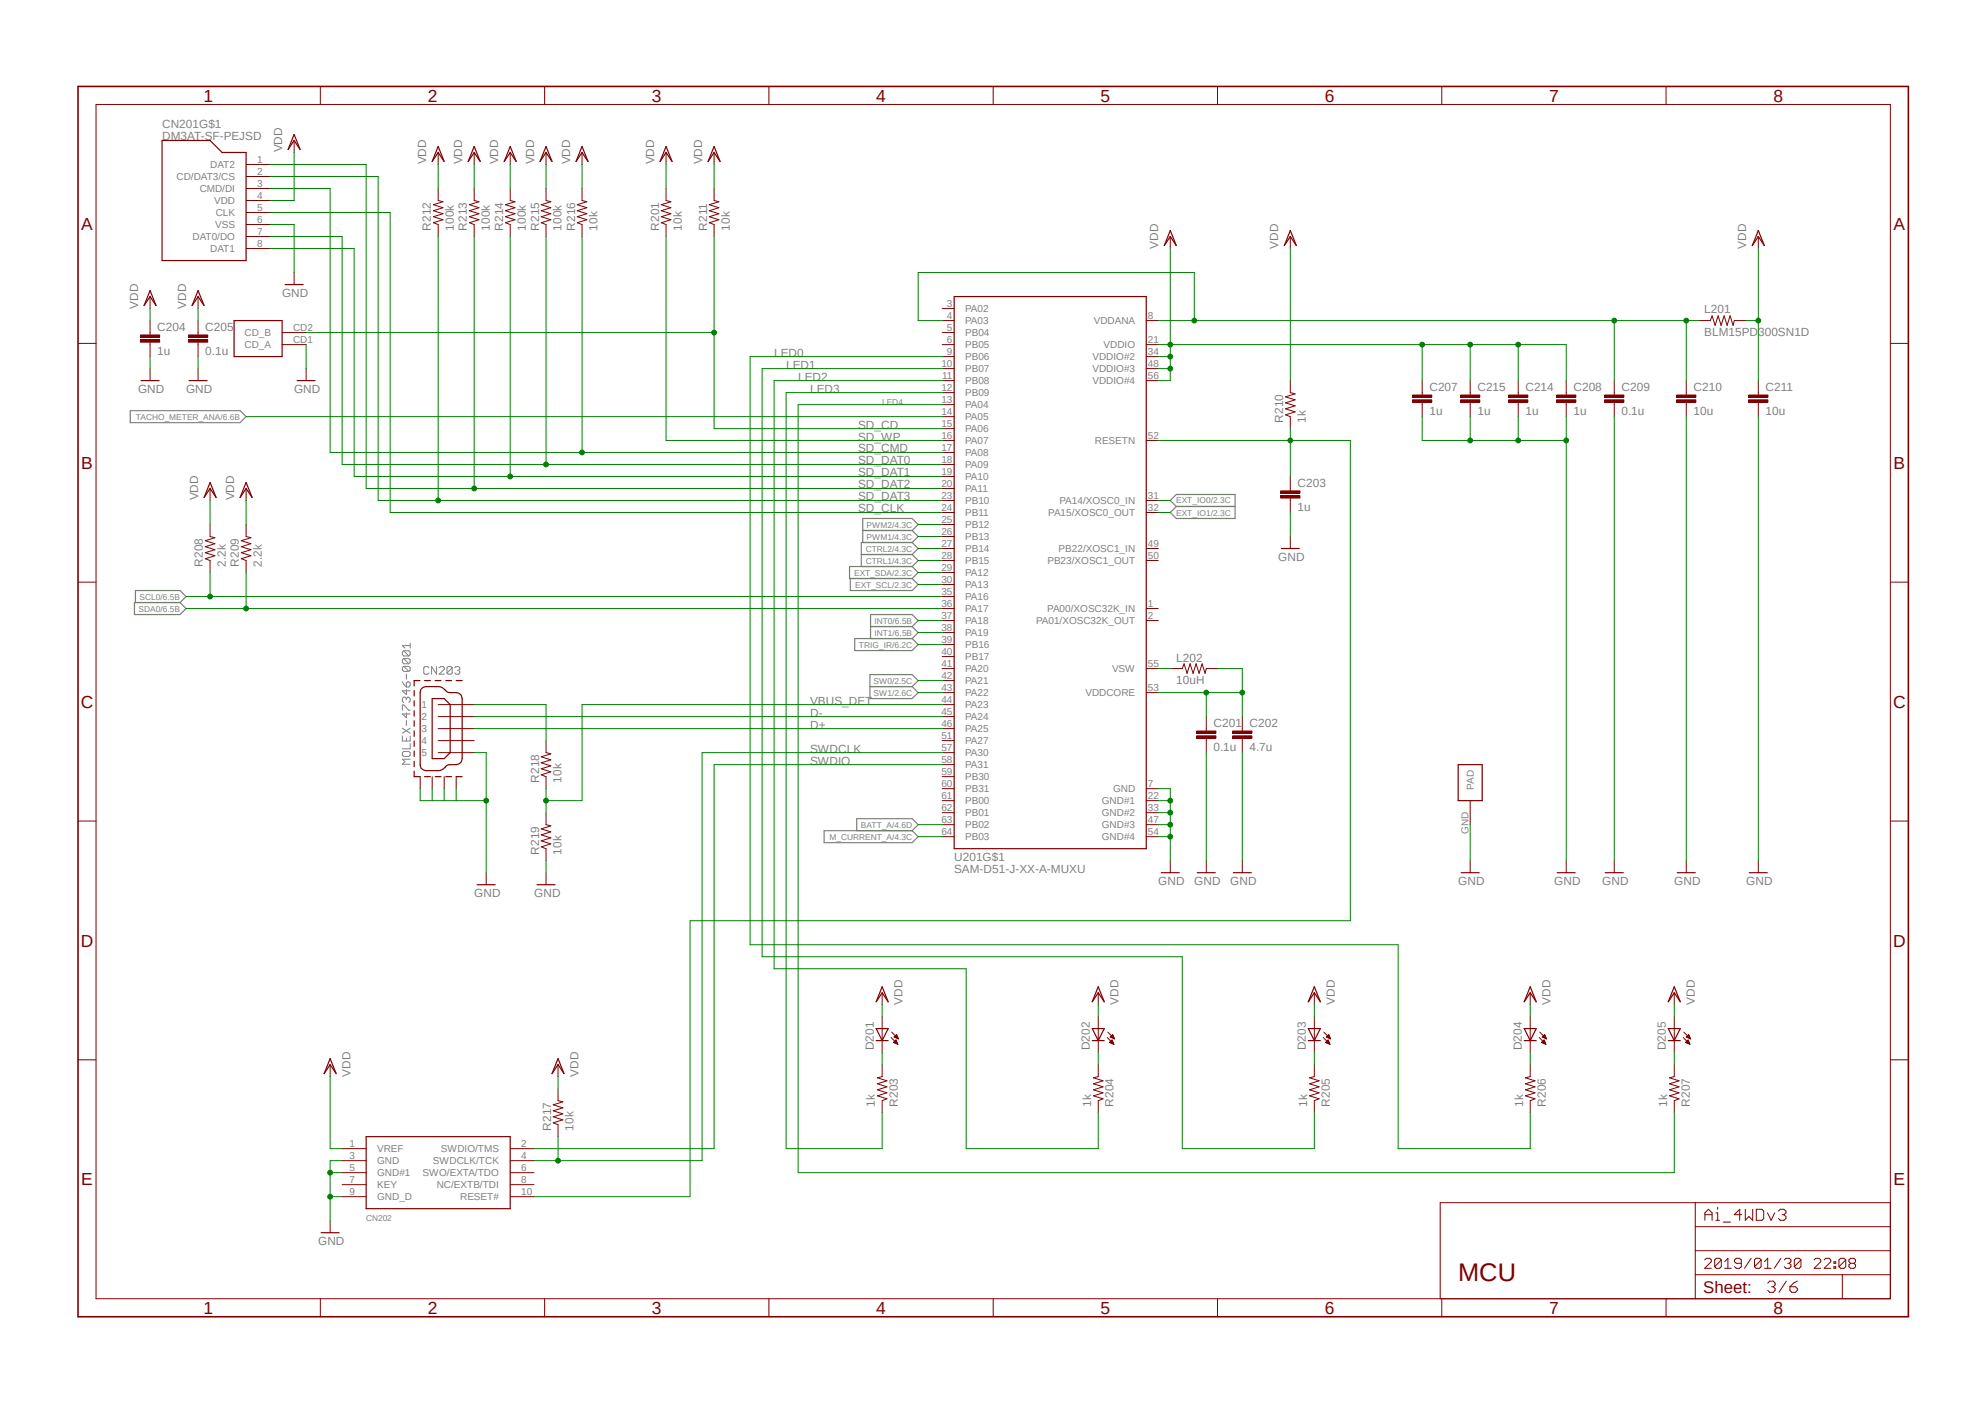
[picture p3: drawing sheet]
<svg xmlns="http://www.w3.org/2000/svg" width="420mm" height="297mm" viewBox="0 0 420 297" stroke-linecap="round" stroke-linejoin="round" font-family="sans-serif">
<path d="M16 17.9l388.2 261.2M404.2 17.9l-388.2 261.2" fill="none" stroke="#fff" stroke-width=".21"/>
<g fill="none" stroke="#808080" stroke-width=".21">
<path d="M85.4 137.7l-.3 .3v.5l.3 .3h1.1M85.4 139.3l-.3 .3v.5l.3 .3h1.1M85.4 137.7h1.1l.3 .3v.5l-.3 .3M85.4 139.3h1.1l.3 .3v.5l-.3 .3M85.4 139.3l1.1 1.1M85.4 137.7l1.1 1.1M86.8 136.1v1M86.8 136.6h-1.7l.6 .5M85.1 150.2v-1.1h.3l1.1 1.1h.3M85.1 155.7v1.1h1.7v-1.1M85.1 159.2l.3-.2h1.1l.3 .2v.6l-.3 .2h-1.1l-.3-.2zM85.1 154.1l1.7 1"/>
<path d="M85.1 144.2l.9 1.1M85.4 141l-.3 .2v.6l.3 .2h1.1M85.4 141h1.1l.3 .2v.6l-.3 .2M85.4 141l1.1 1M86 147.8l-.3-.3h-.3l-.3 .3v.5l.3 .3M86 144.5l.2-.3h.3l.3 .3v.5l-.3 .3h-.5zM86 147.8l.2-.3h.3l.3 .3v.5l-.3 .3M86 142.6v1.1M86 145.9v1l-.9-.8h1.7M86 147.8v.2M86 150.8v1l-.9-.8h1.7M86 152.4v1.1"/>
<path d="M86 156.2v.6M86.8 157.3v1.1h-1.7M86.8 154.1l-1.7 1M90.8 141.3l-.3-.3h-.6l-.2 .3v1.1l.2 .2h.6l.3-.2M92.4 141v1.6l-1.1-1.6v1.6M92.9 141.3l.3-.3h.6l.2 .3v.3l-1.1 1h1.1M95.7 141.3l-.3-.3h-.6l-.2 .3v1.1M95.7 141.3v1.1l-.3 .2h-.6l-.2-.2M95.7 141.3l-1.1 1.1M96.2 141.3l.3-.3h.5l.3 .3v.3l-.3 .2M96.8 141.8h.2M97 141.8l.3 .3v.3l-.3 .2h-.5l-.3-.2"/>
<path d="M86.8 160.6h-1.7l.6 .5-.6 .6h1.7"/>
</g>
<g fill="none" stroke="#808080" stroke-width=".25">
<path d="M27.6 86.9h23.2l1.3 1.2-1.3 1.3h-23.2zM182.2 117.3h10.8M182.5 112.2h10.5M193 112.2l1.3 1.3-1.3 1.3M193 114.8h-10.8v5M193 112.2l1.3-1.2-1.3-1.3h-10.5v5.1M193 114.8l1.3 1.2-1.3 1.3M193 117.3l1.3 1.3-1.3 1.2M193 119.8h-13.3v2.6h13.3M193 119.8l1.3 1.3-1.3 1.3M248.9 104.6h12.4v5.1h-12.4l-1.3-1.3 1.3-1.3-1.3-1.2zM248.9 107.1h12.4"/>
<path d="M28.4 127.5h9.7l1.3 1.2-1.3 1.3h-9.7zM28.7 127.5v-2.6h9.4l1.3 1.3-1.3 1.3M179.9 122.4v2.5h13.1l1.3-1.2-1.3-1.3M180.8 135.1h12.2l1.3 1.3-1.3 1.2h-12.2zM184.2 132.5h8.8M193 132.5l1.3-1.2-1.3-1.3h-8.8v5.1M193 132.5l1.3 1.3-1.3 1.3M184.1 142.7h8.9l1.3 1.3-1.3 1.2 1.3 1.3-1.3 1.3h-8.9zM184.1 145.2h8.9M174.4 175.7h18.6l1.3 1.3-1.3 1.3h-18.6zM181.3 175.7v-2.5h11.7l1.3 1.3-1.3 1.2"/>
</g>
<g fill="none" stroke="#800000" stroke-width=".21">
<path d="M67.8 18.3v3.8M115.2 18.3v3.8M162.7 18.3v3.8M210.1 18.3v3.8M257.6 18.3v3.8M305.1 18.3v3.8M352.5 18.3v3.8M20.3 22.1h379.7v252.6h-379.7zM247.6 50v2.6M16.5 72.6h3.8M199.3 65.3h2.6M199.3 67.8h2.6"/>
<path d="M199.3 70.4h2.6M199.3 72.9h2.6M199.3 75.4h2.6M199.3 78h2.6M242.5 67.8h2.6M242.5 72.9h2.6M242.5 75.4h2.6M242.5 78h2.6M400 72.6h3.8M199.3 80.5h2.6M199.3 83.1h2.6M199.3 85.6h2.6"/>
<path d="M199.3 88.1h2.6M199.3 90.7h2.6M199.3 93.2h2.6M199.3 95.7h2.6M199.3 98.3h2.6M242.5 80.5h2.6M242.5 93.2h2.6M356.8 83.1v.5M356.8 85.1v.5M199.3 100.8h2.6M199.3 103.3h2.6M199.3 105.9h2.6"/>
<path d="M199.3 108.4h2.6M199.3 111h2.6M199.3 113.5h2.6M199.3 116h2.6M199.3 118.6h2.6M242.5 105.9h2.6M242.5 108.4h2.6M242.5 116h2.6M242.5 118.6h2.6M16.5 123.1h3.8M199.3 128.7h2.6M199.3 131.3h2.6"/>
<path d="M199.3 121.1h2.6M199.3 123.7h2.6M199.3 126.2h2.6M199.3 133.8h2.6M199.3 136.4h2.6M199.3 138.9h2.6M242.5 128.7h2.6M242.5 131.3h2.6M400 123.1h3.8M199.3 141.4h2.6M199.3 144h2.6M199.3 146.5h2.6"/>
<path d="M199.3 149.1h2.6M199.3 151.6h2.6M199.3 154.1h2.6M199.3 156.7h2.6M199.3 159.2h2.6M242.5 141.4h2.6M242.5 146.5h2.6M16.5 173.7h3.8M199.3 166.8h2.6M199.3 169.4h2.6M199.3 171.9h2.6M199.3 174.5h2.6"/>
<path d="M199.3 177h2.6M199.3 161.8h2.6M199.3 164.3h2.6M242.5 166.8h2.6M242.5 169.4h2.6M242.5 171.9h2.6M242.5 174.5h2.6M242.5 177h2.6M400 173.7h3.8M247.6 182.1v2.5M16.5 224.2h3.8M400 224.2h3.8"/>
<path d="M358.7 254.4v20.3M358.7 259.5h41.3M360.7 258.1v-1.5l.8-.8 .7 .8v1.5M360.7 257h1.5M363.1 256.6h.3v1.5M363.1 258.1h.7M363.4 255.4v.4M364.6 258.5h1.5M368.5 257h-1.6l1.2-1.2v2.3M369.3 255.8v2.3l.7-.8 .8 .8v-2.3M371.6 255.8h1.2l.4 .4v1.6l-.4 .3h-1.2zM374 256.6l.7 1.5 .8-1.5"/>
<path d="M376.3 256.2l.4-.4h.7l.5 .4v.4l-.5 .4M377.1 257h.3M377.4 257l.5 .3v.5l-.5 .3h-.7l-.4-.3M400 254.4h-95.3v20.3M67.8 274.7v3.9M115.2 274.7v3.9M162.7 274.7v3.9M210.1 274.7v3.9M257.6 274.7v3.9M305.1 274.7v3.9M352.5 274.7v3.9M358.7 269.7h41.3"/>
<path d="M358.7 264.6h41.3M360.7 266.5l.4-.3h.6l.4 .3v.4l-1.4 1.4h1.4M364.2 266.5v1.5l-.3 .3h-.8l-.3-.3M364.2 266.5l-.3-.3h-.8l-.3 .3v1.5M364.2 266.5l-1.4 1.5M364.9 268.3h1.4M364.9 266.9l.7-.7v2.1M368.4 267.3h-1l-.4-.4v-.4l.4-.3h.6l.4 .3v1.5l-.4 .3h-.6l-.4-.3M370.5 266.2l-1.4 2.1M372.6 266.5v1.5l-.3 .3h-.7l-.4-.3M372.6 266.5l-.3-.3h-.7l-.4 .3v1.5M372.6 266.5l-1.4 1.5"/>
<path d="M373.3 268.3h1.4M373.3 266.9l.7-.7v2.1M374 271.4l.4-.4h.8l.4 .4v.4l-.4 .4M374.8 272.2h.4M375.2 272.2l.4 .4v.4l-.4 .4h-.8l-.4-.4M376.8 266.2l-1.4 2.1M377.5 266.5l.4-.3h.7l.3 .3v.4l-.3 .4M378 271l-1.6 2.4M378.2 267.3h.4M378.6 267.3l.3 .3v.4l-.3 .3h-.7l-.4-.3M378.7 272.2h1.2l.4 .4v.4l-.4 .4h-.8l-.4-.4zM380.3 271l-.8 .4-.8 .8"/>
<path d="M381 266.5v1.5l-.3 .3h-.7l-.4-.3M381 266.5l-.3-.3h-.7l-.4 .3v1.5M381 266.5l-1.4 1.5M383.8 266.5l.4-.3h.7l.3 .3v.4l-1.4 1.4h1.4M386 266.5l.3-.3h.7l.3 .3v.4l-1.3 1.4h1.3M388 268h.4v.3h-.4zM388 266.9h.4v.4h-.4zM389.8 269.7v5M390.5 266.5v1.5l-.4 .3h-.6l-.4-.3M390.5 266.5l-.4-.3h-.6l-.4 .3v1.5M390.5 266.5l-1.4 1.5M391.5 267.3l-.3 .3v.4l.3 .3h.8l.3-.3v-.4l-.3-.3"/>
<path d="M391.5 267.3l-.3-.4v-.4l.3-.3h.8l.3 .3v.4l-.3 .4M391.5 267.3h.8"/>
</g>
<path d="M16.5 18.3h387.3v260.3h-387.3z" fill="none" stroke="#800000" stroke-width=".34"/>
<path d="M247.6 48.8l1.3 3.1-1.3-1.9-1.3 1.9zM201.9 62.7h40.6v116.8h-40.6zM245.7 184.6h3.8" fill="none" stroke="#800000" stroke-width=".25"/>
<path d="M354.8 84.6h4v.5h-4z" fill-rule="evenodd" fill="#800000"/>
<path d="M354.8 84.6h4v.5h-4z" fill="none" stroke="#800000" stroke-width=".21"/>
<path d="M354.8 83.6h4v.5h-4z" fill-rule="evenodd" fill="#800000"/>
<path d="M372 50v2.6M359.3 67.8h2.6l.3-1 .7 2 .6-2 .7 2 .6-2 .6 2 .7-2 .6 2 .2-1h2.6M354.8 83.6h4v.5h-4zM356.8 80.5v2.6M356.8 85.6v2.5M372 83.1v.5M372 85.1v.5" fill="none" stroke="#800000" stroke-width=".21"/>
<path d="M372 48.8l1.3 3.1-1.3-1.9-1.2 1.9z" fill="none" stroke="#800000" stroke-width=".25"/>
<path d="M370 84.6h4.1v.5h-4.1z" fill-rule="evenodd" fill="#800000"/>
<path d="M370 84.6h4.1v.5h-4.1z" fill="none" stroke="#800000" stroke-width=".21"/>
<path d="M370 83.6h4.1v.5h-4.1z" fill-rule="evenodd" fill="#800000"/>
<path d="M370 83.6h4.1v.5h-4.1zM372 80.5v2.6M372 85.6v2.5M247.6 141.4h2.5l.4-1 .7 2.1 .6-2.1 .6 2.1 .7-2.1 .6 2.1 .6-2.1 .7 2.1 .2-1.1h2.6M262.8 154.1v.5M262.8 156.2v.5M331.4 182.1v2.5M341.5 182.1v2.5M356.8 182.1v2.5M372 182.1v2.5" fill="none" stroke="#800000" stroke-width=".21"/>
<path d="M329.5 184.6h3.8M339.6 184.6h3.9M354.9 184.6h3.8M370.1 184.6h3.8" fill="none" stroke="#800000" stroke-width=".25"/>
<path d="M260.8 155.7h4.1v.5h-4.1z" fill-rule="evenodd" fill="#800000"/>
<path d="M260.8 155.7h4.1v.5h-4.1z" fill="none" stroke="#800000" stroke-width=".21"/>
<path d="M260.8 154.6h4.1v.6h-4.1z" fill-rule="evenodd" fill="#800000"/>
<path d="M331.4 83.1v.5M331.4 85.1v.5M260.8 154.6h4.1v.6h-4.1zM262.8 151.6v2.5M262.8 156.7v2.5" fill="none" stroke="#800000" stroke-width=".21"/>
<path d="M329.4 84.6h4v.5h-4z" fill-rule="evenodd" fill="#800000"/>
<path d="M329.4 84.6h4v.5h-4z" fill="none" stroke="#800000" stroke-width=".21"/>
<path d="M329.4 83.6h4v.5h-4z" fill-rule="evenodd" fill="#800000"/>
<path d="M329.4 83.6h4v.5h-4zM331.4 80.5v2.6M331.4 85.6v2.5M341.5 83.1v.5M341.5 85.1v.5" fill="none" stroke="#800000" stroke-width=".21"/>
<path d="M339.5 84.6h4.1v.5h-4.1z" fill-rule="evenodd" fill="#800000"/>
<path d="M339.5 84.6h4.1v.5h-4.1z" fill="none" stroke="#800000" stroke-width=".21"/>
<path d="M339.5 83.6h4.1v.5h-4.1z" fill-rule="evenodd" fill="#800000"/>
<path d="M339.5 83.6h4.1v.5h-4.1zM341.5 80.5v2.6M341.5 85.6v2.5M255.2 154.1v.5M255.2 156.2v.5" fill="none" stroke="#800000" stroke-width=".21"/>
<path d="M253.2 155.7h4.1v.5h-4.1z" fill-rule="evenodd" fill="#800000"/>
<path d="M253.2 155.7h4.1v.5h-4.1z" fill="none" stroke="#800000" stroke-width=".21"/>
<path d="M253.2 154.6h4.1v.6h-4.1z" fill-rule="evenodd" fill="#800000"/>
<g fill="none" stroke="#800000" stroke-width=".21">
<path d="M140.9 39.9v2.5l1 .3-2 .6 2 .6-2 .7 2 .6-2 .6 2 .7-2 .6 1 .4v2.5M321.2 83.1v.5M321.2 85.1v.5M253.2 154.6h4.1v.6h-4.1zM255.2 151.6v2.5M255.2 156.7v2.5M255.2 182.1v2.5M262.8 182.1v2.5M186.6 210v2.6M186.6 215.1v7.6M188.6 219.5l1.3 1.4M188.7 218.4l1.4 1.4"/>
<path d="M189.2 219.4h.7M189.2 219.4l.5-.5 .4 .9M189.2 219.4l.9 .4M189.3 219.3h.6M189.4 219.5h.5M189.4 219.2h.4M189.5 219.1h.3M189.6 219.5h.4M189.6 219h.1M189.7 218.9h.1M189.8 219.6h.2M190 219.8h.1"/>
<path d="M232.4 210v2.6M232.4 215.1v7.6M234.3 219.5l1.4 1.4M234.4 218.4l1.4 1.4M234.9 219.4h.7M234.9 219.4l.5-.5 .4 .9M234.9 219.4l.9 .4M235 219.3h.6M235.1 219.5h.6M235.1 219.2h.4M235.2 219.1h.3M235.3 219.5h.4"/>
<path d="M235.3 219h.2M235.4 218.9h.1M235.5 219.6h.3M235.7 219.8h.1M278.1 210v2.6M278.1 215.1v7.6M280 219.5l1.4 1.4M280.1 218.4l1.4 1.4M280.6 219.4h.7M280.6 219.4l.5-.5 .4 .9M280.6 219.4l.9 .4M280.7 219.3h.6"/>
<path d="M280.8 219.5h.5M280.8 219.2h.5M280.9 219.1h.3M281 219h.2M281 219.5h.4M281.1 218.9h.1M281.2 219.6h.2M281.4 219.8h.1M323.8 210v2.6M323.8 215.1v7.6M325.7 219.5l1.4 1.4M325.8 218.4l1.4 1.4"/>
<path d="M326.3 219.4h.7M326.4 219.3h.6M326.5 219.5h.6M326.5 219.2h.5M326.6 219.1h.3M326.7 219.5h.4M326.7 219h.2M326.8 218.9h.1M326.8 218.9l.4 .9-.9-.4zM326.9 219.6h.3M327.1 219.8h.1M186.6 225.2v2.6l-1 .2 2.1 .6-2.1 .7 2.1 .6-2.1 .6 2.1 .7-2.1 .6 2.1 .7-1.1 .3v2.6"/>
<path d="M189.1 220.5h.7M189.1 220.5l.5-.5 .3 .9M189.1 220.5l.8 .4M189.1 220.4h.6M189.2 220.3h.5M189.3 220.6h.5M189.3 220.3h.4M189.4 220.2h.3M189.5 220.7h.4M189.5 220.1h.1M189.7 220.8h.2M189.9 220.9h.1"/>
<path d="M232.4 225.2v2.6l-1 .2 2 .6-2 .7 2 .6-2 .6 2 .7-2 .6 2 .7-1 .3v2.6M234.8 220.5h.7M234.8 220.5l.5-.5 .4 .9M234.8 220.5l.9 .4M234.9 220.4h.6M234.9 220.3h.5M235 220.6h.5M235 220.3h.4M235.1 220.2h.2M235.2 220.7h.4M235.2 220.1h.1M235.4 220.8h.2"/>
<path d="M235.6 220.9h.1M278.1 225.2v2.6l-1 .2 2 .6-2 .7 2 .6-2 .6 2 .7-2 .6 2 .7-1 .3v2.6M280.5 220.5h.7M280.5 220.5l.5-.5 .4 .9M280.5 220.5l.9 .4M280.6 220.4h.6M280.7 220.6h.6M280.7 220.3h.4M280.8 220.3h.3M280.8 220.2h.3M280.9 220.7h.4M280.9 220.1h.1"/>
<path d="M281.1 220.8h.2M281.3 220.9h.1M323.8 225.2v2.6l-1.1 .2 2.1 .6-2.1 .7 2.1 .6-2.1 .6 2.1 .7-2.1 .6 2.1 .7-1 .3v2.6M326.2 220.5l.5-.5 .4 .9M326.2 220.5l.9 .4M326.2 220.5h.7M326.3 220.4h.6M326.4 220.6h.5M326.4 220.3h.5M326.5 220.3h.3M326.6 220.2h.2M326.6 220.7h.4"/>
<path d="M326.6 220.1h.1M326.8 220.8h.2M327 220.9h.1"/>
</g>
<g fill="none" stroke="#800000" stroke-width=".25">
<path d="M253.3 184.6h3.8M260.9 184.6h3.9M185.4 217.6h2.5l-1.3 2.5zM186.6 208.7l1.3 3.2-1.3-1.9-1.2 1.9zM231.1 217.6h2.5l-1.2 2.5zM232.4 208.7l1.2 3.2-1.2-1.9-1.3 1.9zM276.8 217.6h2.6l-1.3 2.5zM278.1 208.7l1.3 3.2-1.3-1.9-1.3 1.9zM322.5 217.6h2.5l-1.2 2.5zM323.8 208.7l1.2 3.2-1.2-1.9-1.3 1.9zM185.4 220.1h2.5M231.1 220.1h2.5"/>
<path d="M276.8 220.1h2.6M322.5 220.1h2.5"/>
</g>
<path d="M319.2 84.6h4.1v.5h-4.1z" fill-rule="evenodd" fill="#800000"/>
<path d="M319.2 84.6h4.1v.5h-4.1z" fill="none" stroke="#800000" stroke-width=".21"/>
<path d="M319.2 83.6h4.1v.5h-4.1z" fill-rule="evenodd" fill="#800000"/>
<path d="M311.1 83.1v.5M311.1 85.1v.5M319.2 83.6h4.1v.5h-4.1zM321.2 80.5v2.6M321.2 85.6v2.5" fill="none" stroke="#800000" stroke-width=".21"/>
<path d="M309 84.6h4.1v.5h-4.1z" fill-rule="evenodd" fill="#800000"/>
<path d="M309 84.6h4.1v.5h-4.1z" fill="none" stroke="#800000" stroke-width=".21"/>
<path d="M309 83.6h4.1v.5h-4.1z" fill-rule="evenodd" fill="#800000"/>
<path d="M300.9 83.1v.5M300.9 85.1v.5M309 83.6h4.1v.5h-4.1zM311.1 80.5v2.6M311.1 85.6v2.5" fill="none" stroke="#800000" stroke-width=".21"/>
<path d="M298.9 84.6h4v.5h-4z" fill-rule="evenodd" fill="#800000"/>
<path d="M298.9 84.6h4v.5h-4z" fill="none" stroke="#800000" stroke-width=".21"/>
<path d="M298.9 83.6h4v.5h-4z" fill-rule="evenodd" fill="#800000"/>
<g fill="none" stroke="#800000" stroke-width=".21">
<path d="M298.9 83.6h4v.5h-4zM300.9 80.5v2.6M300.9 85.6v2.5M44.4 111v2.5l1.1 .2-2.1 .7 2.1 .6-2.1 .7 2.1 .6-2.1 .6 2.1 .7-2.1 .6 1 .4v2.5M44.4 103.3v2.6M52.1 111v2.5l1 .2-2 .7 2 .6-2 .7 2 .6-2 .6 2 .7-2 .6 1 .4v2.5M52.1 103.3v2.6M273 103.3v.5M273 105.4v.5M311.1 169.4v5.1M311.1 182.1v2.5M354.2 210v2.6"/>
<path d="M354.2 215.1v7.6M356.2 219.5l1.3 1.4M356.3 218.4l1.4 1.4M356.8 219.4l.5-.5 .4 .9zM356.8 219.4h.7M356.9 219.3h.6M357 219.5h.5M357 219.2h.4M357.1 219.1h.3M357.2 219.5h.4M357.2 219h.2M357.3 218.9h.1"/>
<path d="M357.4 219.6h.2M357.6 219.8h.1M354.2 225.2v2.6l-1 .2 2.1 .6-2.1 .7 2.1 .6-2.1 .6 2.1 .7-2.1 .6 2.1 .7-1.1 .3v2.6M356.7 220.5l.5-.5 .3 .9M356.7 220.5l.8 .4M356.7 220.5h.7M356.7 220.4h.6M356.8 220.3h.5M356.9 220.6h.5M357 220.3h.3M357 220.2h.3M357.1 220.7h.4"/>
<path d="M357.1 220.1h.1M357.3 220.8h.2M357.5 220.9h.1"/>
</g>
<path d="M44.4 102.1l1.3 3.1-1.3-1.9-1.2 1.9zM52.1 102.1l1.2 3.1-1.2-1.9-1.3 1.9zM308.5 161.8h5.1v7.6h-5.1zM309.2 184.6h3.8M353 217.6h2.5l-1.3 2.5zM354.2 208.7l1.3 3.2-1.3-1.9-1.2 1.9zM353 220.1h2.5" fill="none" stroke="#800000" stroke-width=".25"/>
<path d="M271 104.9h4v.5h-4z" fill-rule="evenodd" fill="#800000"/>
<path d="M271 104.9h4v.5h-4z" fill="none" stroke="#800000" stroke-width=".21"/>
<path d="M271 103.8h4v.6h-4z" fill-rule="evenodd" fill="#800000"/>
<g fill="none" stroke="#800000" stroke-width=".21">
<path d="M52.1 34.8h5M52.1 37.3h5M52.1 39.9h5M140.9 32.3v2.5M151.1 39.9v2.5l1 .3-2 .6 2 .6-2 .7 2 .6-2 .6 2 .7-2 .6 1 .4v2.5M151.1 32.3v2.5M52.1 42.4h5M52.1 45h5M52.1 47.5h5M52.1 50h5M52.1 52.6h5M273 50v2.6"/>
<path d="M31.7 70.4v.5M31.7 72.4v.5M59.7 72.9h5.1M59.7 70.4h5.1M64.8 78v2.5M273 80.5v2.6l1 .2-2 .6 2 .7-2 .6 2 .7-2 .6 2 .6-2 .7 1 .3v2.6M271 103.8h4v.6h-4zM273 100.8v2.5M273 105.9v2.5M273 113.5v2.5"/>
</g>
<path d="M34.3 29.7h10.1l2.6 2.6h5.1v22.8h-17.8zM140.9 31l1.3 3.2-1.3-1.9-1.2 1.9zM151.1 31l1.3 3.2-1.3-1.9-1.3 1.9zM273 48.8l1.3 3.1-1.3-1.9-1.3 1.9zM49.5 67.8h10.2v7.6h-10.2zM62.9 80.5h3.8M271.1 116h3.8" fill="none" stroke="#800000" stroke-width=".25"/>
<path d="M29.7 71.9h4.1v.5h-4.1z" fill-rule="evenodd" fill="#800000"/>
<path d="M29.7 71.9h4.1v.5h-4.1z" fill="none" stroke="#800000" stroke-width=".21"/>
<path d="M29.7 70.9h4.1v.5h-4.1z" fill-rule="evenodd" fill="#800000"/>
<path d="M29.7 70.9h4.1v.5h-4.1zM31.7 67.8v2.6M31.7 72.9v2.5M41.9 70.4v.5M41.9 72.4v.5" fill="none" stroke="#800000" stroke-width=".21"/>
<path d="M39.9 71.9h4v.5h-4z" fill-rule="evenodd" fill="#800000"/>
<path d="M39.9 71.9h4v.5h-4z" fill="none" stroke="#800000" stroke-width=".21"/>
<path d="M39.9 70.9h4v.5h-4z" fill-rule="evenodd" fill="#800000"/>
<g fill="none" stroke="#800000" stroke-width=".21">
<path d="M62.2 29.7v2.6M92.7 39.9v2.5l1 .3-2 .6 2 .6-2 .7 2 .6-2 .6 2 .7-2 .6 1 .4v2.5M92.7 32.3v2.5M100.3 39.9v2.5l1 .3-2 .6 2 .6-2 .7 2 .6-2 .6 2 .7-2 .6 1 .4v2.5M100.3 32.3v2.5M107.9 39.9v2.5l1.1 .3-2.1 .6 2.1 .6-2.1 .7 2.1 .6-2.1 .6 2.1 .7-2.1 .6 1 .4v2.5M107.9 32.3v2.5M115.5 39.9v2.5l1 .3-2 .6 2 .6-2 .7 2 .6-2 .6 2 .7-2 .6 1 .4v2.5M115.5 32.3v2.5M123.1 39.9v2.5l1.1 .3-2.1 .6 2.1 .6-2.1 .7 2.1 .6-2.1 .6 2.1 .7-2.1 .6 1 .4v2.5M123.1 32.3v2.5M62.2 57.7v2.5"/>
<path d="M31.7 62.7v2.6M31.7 78v2.5M39.9 70.9h4v.5h-4zM41.9 62.7v2.6M41.9 67.8v2.6M41.9 72.9v2.5M41.9 78v2.5M92.7 149.1h7.6M92.7 151.6h7.6M92.7 154.1h7.6M92.7 156.7h7.6M92.7 159.2h7.6"/>
<path d="M115.5 156.7v2.5l1 .3-2 .6 2 .6-2 .7 2 .6-2 .6 2 .7-2 .6 1 .4v2.5M88.9 164.3v2.5M91.4 164.3v2.5M94 164.3v2.5M96.5 164.3v2.5M115.5 171.9v2.6l1 .2-2 .6 2 .7-2 .6 2 .6-2 .7 2 .6-2 .7 1 .3v2.6M102.9 184.6v2.6M115.5 184.6v2.6M69.8 225.2v2.6M118.1 230.3v2.5l1 .3-2 .6 2 .7-2 .6 2 .6-2 .7 2 .6-2 .6 1 .4v2.6M118.1 225.2v2.6M69.8 258.2v2.6"/>
<path d="M72.4 243h5.1M72.4 245.5h5.1M72.4 248.1h5.1M72.4 250.6h5.1M72.4 253.2h5.1M107.9 243h5.1M107.9 245.5h5.1M107.9 248.1h5.1M107.9 250.6h5.1M107.9 253.2h5.1"/>
</g>
<g fill="none" stroke="#800000" stroke-width=".25">
<path d="M62.2 28.4l1.3 3.2-1.3-1.9-1.2 1.9zM92.7 31l1.3 3.2-1.3-1.9-1.3 1.9zM100.3 31l1.3 3.2-1.3-1.9-1.2 1.9zM107.9 31l1.3 3.2-1.3-1.9-1.2 1.9zM115.5 31l1.3 3.2-1.3-1.9-1.2 1.9zM123.1 31l1.3 3.2-1.3-1.9-1.2 1.9zM31.7 61.5l1.3 3.1-1.3-1.9-1.2 1.9zM41.9 61.5l1.3 3.1-1.3-1.9-1.3 1.9zM60.3 60.2h3.8M29.8 80.5h3.9M40 80.5h3.8M87.6 146.1v1.1"/>
<path d="M87.6 148.3v1.1M87.6 150.4v1.1M87.6 152.5v1.1M87.6 154.6v1.2M87.6 156.8v1.1M87.6 158.9v1.1M88.9 144h-1.3v1.1M89.1 145.8l.6-.5 .5-.1h2.5a2.19 2.19 0 0 1 1.8 1.1l.3 .2a3.9 3.9 0 0 1 2.4 .3l.3 .2 .3 .8v12.7a1.27 1.27 0 0 1-1.3 1.3h-1.3a1.6 1.6 0 0 0-1.3 .8l-.8 .4h-2.9a1.27 1.27 0 0 1-1.3-1.2v-15.3zM89.8 144h1.3M91.4 147.8h2.6l1.2 1.3v10.1l-1.2 1.3h-2.6zM92.1 144h1.2M94.3 144h1.2"/>
<path d="M96.5 144h1.3M87.6 161v1.2M87.6 163.2v1.1h1.3M89.8 164.3h1.3M92.1 164.3h1.2M94.3 164.3h1.2M96.5 164.3h1.3M101 187.2h3.8M113.6 187.2h3.8M69.8 223.9l1.3 3.2-1.3-1.9-1.2 1.9zM118.1 223.9l1.2 3.2-1.2-1.9-1.3 1.9zM77.5 240.5h30.4v15.2h-30.4z"/>
<path d="M67.9 260.8h3.9"/>
</g>
<path d="M247.6 52.6v27.9h-2.5M245.1 78h2.5M245.1 75.4h2.5M245.1 72.9h2.5" fill="none" stroke="#008000" stroke-width=".21"/>
<circle cx="247.6" cy="72.9" r=".51" fill="#008000"/>
<circle cx="247.6" cy="72.9" r=".51" fill="none" stroke="#008000" stroke-width=".21"/>
<circle cx="247.6" cy="75.4" r=".51" fill="#008000"/>
<circle cx="247.6" cy="75.4" r=".51" fill="none" stroke="#008000" stroke-width=".21"/>
<circle cx="247.6" cy="78" r=".51" fill="#008000"/>
<g fill="none" stroke="#008000" stroke-width=".21">
<path d="M247.6 72.9h83.8v7.6M300.9 72.9v7.6M311.1 72.9v7.6M321.2 72.9v7.6"/>
<circle cx="247.6" cy="78" r=".51"/>
</g>
<circle cx="300.9" cy="72.9" r=".51" fill="#008000"/>
<circle cx="300.9" cy="72.9" r=".51" fill="none" stroke="#008000" stroke-width=".21"/>
<circle cx="311.1" cy="72.9" r=".51" fill="#008000"/>
<circle cx="311.1" cy="72.9" r=".51" fill="none" stroke="#008000" stroke-width=".21"/>
<circle cx="321.2" cy="72.9" r=".51" fill="#008000"/>
<g fill="none" stroke="#008000" stroke-width=".21">
<path d="M372 52.6v27.9M369.5 67.8h2.5"/>
<circle cx="321.2" cy="72.9" r=".51"/>
</g>
<circle cx="372" cy="67.8" r=".51" fill="#008000"/>
<g fill="none" stroke="#008000" stroke-width=".21">
<path d="M62.2 32.3v10.1h-5.1M92.7 34.8v5.1M100.3 34.8v5.1M107.9 34.8v5.1M115.5 34.8v5.1M123.1 34.8v5.1M140.9 34.8v5.1M151.1 34.8v5.1M273 52.6v27.9M31.7 65.3v2.5M41.9 65.3v2.5M245.1 67.8h114.2"/>
<path d="M341.5 67.8v12.7M356.8 67.8v12.7M44.4 105.9v5.1M52.1 105.9v5.1M186.6 212.6v2.5M232.4 212.6v2.5M278.1 212.6v2.5M323.8 212.6v2.5M354.2 212.6v2.5M69.8 227.8v15.2h2.6M118.1 227.8v2.5"/>
<circle cx="372" cy="67.8" r=".51"/>
</g>
<circle cx="341.5" cy="67.8" r=".51" fill="#008000"/>
<circle cx="341.5" cy="67.8" r=".51" fill="none" stroke="#008000" stroke-width=".21"/>
<circle cx="356.8" cy="67.8" r=".51" fill="#008000"/>
<g fill="none" stroke="#008000" stroke-width=".21">
<path d="M199.3 67.8h-5v-10.1h58.4v10.1"/>
<circle cx="356.8" cy="67.8" r=".51"/>
</g>
<circle cx="252.7" cy="67.8" r=".51" fill="#008000"/>
<g fill="none" stroke="#008000" stroke-width=".21">
<path d="M300.9 88.1v5.1h30.5M311.1 88.1v5.1M321.2 88.1v5.1M331.4 88.1v94M245.1 141.4h2.5"/>
<circle cx="252.7" cy="67.8" r=".51"/>
</g>
<circle cx="311.1" cy="93.2" r=".51" fill="#008000"/>
<circle cx="311.1" cy="93.2" r=".51" fill="none" stroke="#008000" stroke-width=".21"/>
<circle cx="321.2" cy="93.2" r=".51" fill="#008000"/>
<circle cx="321.2" cy="93.2" r=".51" fill="none" stroke="#008000" stroke-width=".21"/>
<circle cx="331.4" cy="93.2" r=".51" fill="#008000"/>
<g fill="none" stroke="#008000" stroke-width=".21">
<path d="M356.8 88.1v94M372 88.1v94M255.2 159.2v22.9M262.8 159.2v22.9M245.1 166.8h2.5v15.3M245.1 169.4h2.5M245.1 171.9h2.5M245.1 174.5h2.5M245.1 177h2.5"/>
<circle cx="331.4" cy="93.2" r=".51"/>
</g>
<circle cx="247.6" cy="177" r=".51" fill="#008000"/>
<circle cx="247.6" cy="177" r=".51" fill="none" stroke="#008000" stroke-width=".21"/>
<circle cx="247.6" cy="174.5" r=".51" fill="#008000"/>
<circle cx="247.6" cy="174.5" r=".51" fill="none" stroke="#008000" stroke-width=".21"/>
<circle cx="247.6" cy="171.9" r=".51" fill="#008000"/>
<circle cx="247.6" cy="171.9" r=".51" fill="none" stroke="#008000" stroke-width=".21"/>
<circle cx="247.6" cy="169.4" r=".51" fill="#008000"/>
<g fill="none" stroke="#008000" stroke-width=".21">
<path d="M31.7 75.4v2.6M41.9 75.4v2.6M341.5 88.1v94M273 108.4v5.1M311.1 174.5v7.6M69.8 253.2h2.6M72.4 245.5h-2.6v12.7"/>
<circle cx="247.6" cy="169.4" r=".51"/>
</g>
<circle cx="69.8" cy="253.2" r=".51" fill="#008000"/>
<g fill="none" stroke="#008000" stroke-width=".21">
<path d="M69.8 248.1h2.6"/>
<circle cx="69.8" cy="253.2" r=".51"/>
</g>
<circle cx="69.8" cy="248.1" r=".51" fill="#008000"/>
<g fill="none" stroke="#008000" stroke-width=".21">
<path d="M100.3 159.2h2.6v25.4M88.9 166.8v2.6h14M91.4 166.8v2.6M94 166.8v2.6M96.5 166.8v2.6"/>
<circle cx="69.8" cy="248.1" r=".51"/>
</g>
<circle cx="102.9" cy="169.4" r=".51" fill="#008000"/>
<g fill="none" stroke="#008000" stroke-width=".21">
<path d="M57.1 47.5h5.1v10.2M64.8 72.9v5.1M245.1 146.5h17.7M255.2 146.5v5.1M257.8 141.4h5v10.2M115.5 182.1v2.5"/>
<circle cx="102.9" cy="169.4" r=".51"/>
</g>
<circle cx="255.2" cy="146.5" r=".51" fill="#008000"/>
<circle cx="255.2" cy="146.5" r=".51" fill="none" stroke="#008000" stroke-width=".21"/>
<circle cx="262.8" cy="146.5" r=".51" fill="#008000"/>
<g fill="none" stroke="#008000" stroke-width=".21">
<path d="M199.3 75.4h-40.6v124.5h137.1v43.1h28v-7.6M199.3 78h-38.1v124.4h88.9v40.6h28v-7.6M52.1 88.1h147.2M199.3 83.1h-33v159.9h20.3v-7.6M199.3 80.5h-35.5v124.4h40.6v38.1h28v-7.6M194.3 113.5h5M194.3 116h5M194.3 131.3h5M194.3 133.8h5M199.3 159.2h-50.8v86.3h-35.5M118.1 240.5v5"/>
<circle cx="262.8" cy="146.5" r=".51"/>
</g>
<circle cx="118.1" cy="245.5" r=".51" fill="#008000"/>
<g fill="none" stroke="#008000" stroke-width=".21">
<path d="M194.3 144h5M194.3 146.5h5M199.3 161.8h-48.2v81.2h-38.1M186.6 222.7v2.5M232.4 222.7v2.5M278.1 222.7v2.5M323.8 222.7v2.5"/>
<circle cx="118.1" cy="245.5" r=".51"/>
</g>
<circle cx="273" cy="93.2" r=".51" fill="#008000"/>
<g fill="none" stroke="#008000" stroke-width=".21">
<path d="M245.1 93.2h40.6v101.6h-139.7v58.4h-33M273 90.7v10.1M39.4 128.7h159.9M52.1 121.1v7.6"/>
<circle cx="273" cy="93.2" r=".51"/>
</g>
<circle cx="52.1" cy="128.7" r=".51" fill="#008000"/>
<g fill="none" stroke="#008000" stroke-width=".21">
<path d="M39.4 126.2h159.9M44.4 121.1v5.1"/>
<circle cx="52.1" cy="128.7" r=".51"/>
</g>
<circle cx="44.4" cy="126.2" r=".51" fill="#008000"/>
<g fill="none" stroke="#008000" stroke-width=".21">
<path d="M57.1 34.8h20.4v68.5h121.8M100.3 50v53.3M199.3 85.6h-30.4v162.5h185.3v-12.7M194.3 118.6h5M194.3 111h5M354.2 222.7v2.5"/>
<circle cx="44.4" cy="126.2" r=".51"/>
</g>
<circle cx="100.3" cy="103.3" r=".51" fill="#008000"/>
<g fill="none" stroke="#008000" stroke-width=".21">
<path d="M57.1 52.6h17.8v48.2h124.4M107.9 50v50.8"/>
<circle cx="100.3" cy="103.3" r=".51"/>
</g>
<circle cx="107.9" cy="100.8" r=".51" fill="#008000"/>
<g fill="none" stroke="#008000" stroke-width=".21">
<path d="M57.1 50h15.3v48.3h126.9M115.5 50v48.3"/>
<circle cx="107.9" cy="100.8" r=".51"/>
</g>
<circle cx="115.5" cy="98.3" r=".51" fill="#008000"/>
<g fill="none" stroke="#008000" stroke-width=".21">
<path d="M57.1 39.9h12.7v55.8h129.5M123.1 50v45.7"/>
<circle cx="115.5" cy="98.3" r=".51"/>
</g>
<circle cx="123.1" cy="95.7" r=".51" fill="#008000"/>
<g fill="none" stroke="#008000" stroke-width=".21">
<path d="M57.1 37.3h22.9v68.6h119.3M92.7 50v55.9M140.9 50v43.2h58.4"/>
<circle cx="123.1" cy="95.7" r=".51"/>
</g>
<circle cx="92.7" cy="105.9" r=".51" fill="#008000"/>
<g fill="none" stroke="#008000" stroke-width=".21">
<path d="M57.1 45h25.4v63.4h116.8M151.1 50v40.7h48.2M64.8 70.4h86.3"/>
<circle cx="92.7" cy="105.9" r=".51"/>
</g>
<circle cx="151.1" cy="70.4" r=".51" fill="#008000"/>
<g fill="none" stroke="#008000" stroke-width=".21">
<path d="M245.1 105.9h2.5M245.1 108.4h2.5M194.3 121.1h5M194.3 123.7h5M100.3 151.6h99M100.3 154.1h99M199.3 149.1h-76.2v20.3h-7.6M115.5 166.8v5.1"/>
<circle cx="151.1" cy="70.4" r=".51"/>
</g>
<circle cx="115.5" cy="169.4" r=".51" fill="#008000"/>
<g fill="none" stroke="#008000" stroke-width=".21">
<path d="M194.3 136.4h5M100.3 149.1h15.2v7.6M194.3 174.5h5M194.3 177h5"/>
<circle cx="115.5" cy="169.4" r=".51"/>
</g>
<text font-size="5.4" fill="#800000" x="308.5" y="270.9">MCU</text>
<g font-size="3.7" fill="#800000">
<text x="43.1" y="21.5">1</text>
<text x="90.5" y="21.5">2</text>
<text x="137.9" y="21.5">3</text>
<text x="185.4" y="21.5">4</text>
<text x="232.8" y="21.5">5</text>
<text x="280.3" y="21.5">6</text>
<text x="327.7" y="21.5">7</text>
<text x="375.2" y="21.5">8</text>
<text x="17.2" y="48.7">A</text>
<text x="400.6" y="48.7">A</text>
<text x="17.2" y="99.2">B</text>
<text x="400.6" y="99.2">B</text>
<text x="17.1" y="149.7">C</text>
<text x="400.6" y="149.7">C</text>
<text x="17.1" y="200.3">D</text>
<text x="400.6" y="200.3">D</text>
<text x="17.2" y="250.8">E</text>
<text x="400.6" y="250.8">E</text>
<text x="43.1" y="278">1</text>
<text x="90.5" y="278">2</text>
<text x="137.9" y="278">3</text>
<text x="185.4" y="278">4</text>
<text x="232.8" y="278">5</text>
<text x="280.3" y="278">6</text>
<text x="327.7" y="278">7</text>
<text x="375.2" y="278">8</text>
</g>
<text font-size="3.6" fill="#800000" x="360.3" y="273.6">Sheet:</text>
<g font-size="2.5" fill="#808080">
<text x="34.3" y="29.7">DM3AT-SF-PEJSD</text>
<text x="34.3" y="27.2">CN201G$1</text>
<text x="59.7" y="32.3" transform="rotate(-90 59.7 32.3)">VDD</text>
<text x="90.2" y="34.8" transform="rotate(-90 90.2 34.8)">VDD</text>
<text x="97.8" y="34.8" transform="rotate(-90 97.8 34.8)">VDD</text>
<text x="105.4" y="34.8" transform="rotate(-90 105.4 34.8)">VDD</text>
<text x="113" y="34.8" transform="rotate(-90 113 34.8)">VDD</text>
<text x="120.6" y="34.8" transform="rotate(-90 120.6 34.8)">VDD</text>
<text x="138.4" y="34.8" transform="rotate(-90 138.4 34.8)">VDD</text>
<text x="148.5" y="34.8" transform="rotate(-90 148.5 34.8)">VDD</text>
<text x="91.2" y="48.8" transform="rotate(-90 91.2 48.8)">R212</text>
<text x="96" y="48.8" transform="rotate(-90 96 48.8)">100k</text>
<text x="98.8" y="48.8" transform="rotate(-90 98.8 48.8)">R213</text>
<text x="103.6" y="48.8" transform="rotate(-90 103.6 48.8)">100k</text>
<text x="106.4" y="48.8" transform="rotate(-90 106.4 48.8)">R214</text>
<text x="111.3" y="48.8" transform="rotate(-90 111.3 48.8)">100k</text>
<text x="114" y="48.8" transform="rotate(-90 114 48.8)">R215</text>
<text x="118.8" y="48.8" transform="rotate(-90 118.8 48.8)">100k</text>
<text x="121.7" y="48.8" transform="rotate(-90 121.7 48.8)">R216</text>
<text x="126.5" y="48.8" transform="rotate(-90 126.5 48.8)">10k</text>
<text x="139.4" y="48.8" transform="rotate(-90 139.4 48.8)">R201</text>
<text x="144.2" y="48.8" transform="rotate(-90 144.2 48.8)">10k</text>
<text x="149.6" y="48.8" transform="rotate(-90 149.6 48.8)">R211</text>
<text x="154.4" y="48.8" transform="rotate(-90 154.4 48.8)">10k</text>
<text x="245.1" y="52.6" transform="rotate(-90 245.1 52.6)">VDD</text>
<text x="270.5" y="52.6" transform="rotate(-90 270.5 52.6)">VDD</text>
<text x="369.5" y="52.6" transform="rotate(-90 369.5 52.6)">VDD</text>
<text x="29.2" y="65.3" transform="rotate(-90 29.2 65.3)">VDD</text>
<text x="39.4" y="65.3" transform="rotate(-90 39.4 65.3)">VDD</text>
<text x="59.7" y="62.7">GND</text>
<text x="33.3" y="70">C204</text>
<text x="43.4" y="70">C205</text>
<text x="360.6" y="71.1">BLM15PD300SN1D</text>
<text x="360.6" y="66.3">L201</text>
<text x="33.3" y="75.1">1u</text>
<text x="43.4" y="75.1">0.1u</text>
<text x="163.8" y="75.4">LED0</text>
<text x="166.3" y="78">LED1</text>
<text x="29.2" y="83.1">GND</text>
<text x="39.4" y="83.1">GND</text>
<text x="62.2" y="83.1">GND</text>
<text x="168.9" y="80.5">LED2</text>
<text x="171.4" y="83.1">LED3</text>
<text x="302.4" y="82.7">C207</text>
<text x="312.6" y="82.7">C215</text>
<text x="322.8" y="82.7">C214</text>
<text x="332.9" y="82.7">C208</text>
<text x="343.1" y="82.7">C209</text>
<text x="358.3" y="82.7">C210</text>
<text x="373.6" y="82.7">C211</text>
<text x="271.5" y="89.4" transform="rotate(-90 271.5 89.4)">R210</text>
<text x="276.3" y="89.4" transform="rotate(-90 276.3 89.4)">1k</text>
<text x="302.4" y="87.8">1u</text>
<text x="312.6" y="87.8">1u</text>
<text x="322.8" y="87.8">1u</text>
<text x="332.9" y="87.8">1u</text>
<text x="343.1" y="87.8">0.1u</text>
<text x="358.3" y="87.8">10u</text>
<text x="373.6" y="87.8">10u</text>
<text x="181.6" y="95.7">SD_CMD</text>
<text x="181.6" y="93.2">SD_WP</text>
<text x="181.6" y="90.7">SD_CD</text>
<text x="181.6" y="100.8">SD_DAT1</text>
<text x="181.6" y="98.3">SD_DAT0</text>
<text x="41.9" y="105.9" transform="rotate(-90 41.9 105.9)">VDD</text>
<text x="49.5" y="105.9" transform="rotate(-90 49.5 105.9)">VDD</text>
<text x="181.6" y="103.3">SD_DAT2</text>
<text x="181.6" y="105.9">SD_DAT3</text>
<text x="274.5" y="103">C203</text>
<text x="181.6" y="108.4">SD_CLK</text>
<text x="274.5" y="108">1u</text>
<text x="42.9" y="119.8" transform="rotate(-90 42.9 119.8)">R208</text>
<text x="47.8" y="119.8" transform="rotate(-90 47.8 119.8)">2.2k</text>
<text x="50.5" y="119.8" transform="rotate(-90 50.5 119.8)">R209</text>
<text x="55.4" y="119.8" transform="rotate(-90 55.4 119.8)">2.2k</text>
<text x="270.5" y="118.6">GND</text>
<text x="248.9" y="140">L202</text>
<text x="171.4" y="149.1">VBUS_DET</text>
<text x="248.9" y="144.7">10uH</text>
<text x="171.4" y="151.6">D-</text>
<text x="171.4" y="154.1">D+</text>
<text x="256.8" y="153.8">C201</text>
<text x="264.4" y="153.8">C202</text>
<text x="171.4" y="159.2">SWDCLK</text>
<text x="171.4" y="161.8">SWDIO</text>
<text x="256.8" y="158.8">0.1u</text>
<text x="264.4" y="158.8">4.7u</text>
<text x="114" y="165.6" transform="rotate(-90 114 165.6)">R218</text>
<text x="118.8" y="165.6" transform="rotate(-90 118.8 165.6)">10k</text>
<text x="114" y="180.8" transform="rotate(-90 114 180.8)">R219</text>
<text x="118.8" y="180.8" transform="rotate(-90 118.8 180.8)">10k</text>
<text x="201.9" y="184.6">SAM-D51-J-XX-A-MUXU</text>
<text x="201.9" y="182.1">U201G$1</text>
<text x="100.3" y="189.7">GND</text>
<text x="113" y="189.7">GND</text>
<text x="245.1" y="187.2">GND</text>
<text x="252.7" y="187.2">GND</text>
<text x="260.3" y="187.2">GND</text>
<text x="308.5" y="187.2">GND</text>
<text x="328.9" y="187.2">GND</text>
<text x="339" y="187.2">GND</text>
<text x="354.3" y="187.2">GND</text>
<text x="369.5" y="187.2">GND</text>
<text x="191" y="212.6" transform="rotate(-90 191 212.6)">VDD</text>
<text x="236.7" y="212.6" transform="rotate(-90 236.7 212.6)">VDD</text>
<text x="282.4" y="212.6" transform="rotate(-90 282.4 212.6)">VDD</text>
<text x="328.1" y="212.6" transform="rotate(-90 328.1 212.6)">VDD</text>
<text x="358.6" y="212.6" transform="rotate(-90 358.6 212.6)">VDD</text>
<text x="74.2" y="227.8" transform="rotate(-90 74.2 227.8)">VDD</text>
<text x="122.4" y="227.8" transform="rotate(-90 122.4 227.8)">VDD</text>
<text x="184.9" y="222.2" transform="rotate(-90 184.9 222.2)">D201</text>
<text x="230.6" y="222.2" transform="rotate(-90 230.6 222.2)">D202</text>
<text x="276.3" y="222.2" transform="rotate(-90 276.3 222.2)">D203</text>
<text x="322" y="222.2" transform="rotate(-90 322 222.2)">D204</text>
<text x="352.5" y="222.2" transform="rotate(-90 352.5 222.2)">D205</text>
<text x="116.6" y="239.2" transform="rotate(-90 116.6 239.2)">R217</text>
<text x="121.4" y="239.2" transform="rotate(-90 121.4 239.2)">10k</text>
<text x="185.1" y="234.1" transform="rotate(-90 185.1 234.1)">1k</text>
<text x="190" y="234.1" transform="rotate(-90 190 234.1)">R203</text>
<text x="230.8" y="234.1" transform="rotate(-90 230.8 234.1)">1k</text>
<text x="235.6" y="234.1" transform="rotate(-90 235.6 234.1)">R204</text>
<text x="276.6" y="234.1" transform="rotate(-90 276.6 234.1)">1k</text>
<text x="281.4" y="234.1" transform="rotate(-90 281.4 234.1)">R205</text>
<text x="322.2" y="234.1" transform="rotate(-90 322.2 234.1)">1k</text>
<text x="327.1" y="234.1" transform="rotate(-90 327.1 234.1)">R206</text>
<text x="352.7" y="234.1" transform="rotate(-90 352.7 234.1)">1k</text>
<text x="357.6" y="234.1" transform="rotate(-90 357.6 234.1)">R207</text>
<text x="67.3" y="263.3">GND</text>
</g>
<g font-size="2.1" fill="#808080">
<text x="44.5" y="35.6">DAT2</text>
<text x="54.4" y="34.5">1</text>
<text x="37.3" y="38.1">CD/DAT3/CS</text>
<text x="42.2" y="40.6">CMD/DI</text>
<text x="54.4" y="37">2</text>
<text x="54.4" y="39.5">3</text>
<text x="45.3" y="43.2">VDD</text>
<text x="45.6" y="45.7">CLK</text>
<text x="54.4" y="42.1">4</text>
<text x="54.4" y="44.6">5</text>
<text x="54.4" y="47.1">6</text>
<text x="40.7" y="50.8">DAT0/DO</text>
<text x="44.5" y="53.3">DAT1</text>
<text x="45.6" y="48.3">VSS</text>
<text x="54.4" y="49.7">7</text>
<text x="54.4" y="52.2">8</text>
<text x="200.4" y="64.9">3</text>
<text x="51.7" y="71.1">CD_B</text>
<text x="62" y="70">CD2</text>
<text x="200.4" y="67.4">4</text>
<text x="200.4" y="70">5</text>
<text x="204.2" y="66">PA02</text>
<text x="204.2" y="68.6">PA03</text>
<text x="204.2" y="71.1">PB04</text>
<text x="231.4" y="68.6">VDDANA</text>
<text x="242.9" y="67.4">8</text>
<text x="51.7" y="73.7">CD_A</text>
<text x="62" y="72.5">CD1</text>
<text x="199.2" y="77.6">10</text>
<text x="200.4" y="72.5">6</text>
<text x="200.4" y="75.1">9</text>
<text x="204.2" y="73.7">PB05</text>
<text x="204.2" y="76.2">PB06</text>
<text x="231.1" y="76.2">VDDIO#2</text>
<text x="233.5" y="73.7">VDDIO</text>
<text x="242.9" y="72.5">21</text>
<text x="242.9" y="75.1">34</text>
<text x="242.9" y="77.6">48</text>
<text x="199.2" y="82.7">12</text>
<text x="199.3" y="80.1">11</text>
<text x="204.2" y="78.7">PB07</text>
<text x="204.2" y="81.3">PB08</text>
<text x="204.2" y="83.8">PB09</text>
<text x="231.1" y="78.7">VDDIO#3</text>
<text x="231.1" y="81.3">VDDIO#4</text>
<text x="242.9" y="80.1">56</text>
<text x="199.2" y="85.2">13</text>
<text x="199.2" y="87.8">14</text>
<text x="204.2" y="86.4">PA04</text>
<text x="204.2" y="88.9">PA05</text>
<text x="199.2" y="90.3">15</text>
<text x="199.2" y="92.8">16</text>
<text x="199.2" y="95.4">17</text>
<text x="204.2" y="91.4">PA06</text>
<text x="204.2" y="94">PA07</text>
<text x="231.6" y="94">RESETN</text>
<text x="242.9" y="92.8">52</text>
<text x="199.2" y="97.9">18</text>
<text x="199.2" y="100.5">19</text>
<text x="204.2" y="96.5">PA08</text>
<text x="204.2" y="99">PA09</text>
<text x="204.2" y="101.6">PA10</text>
<text x="199.2" y="103">20</text>
<text x="199.2" y="105.5">23</text>
<text x="204.2" y="104.1">PA11</text>
<text x="204.2" y="106.6">PB10</text>
<text x="224.2" y="106.6">PA14/XOSC0_IN</text>
<text x="242.9" y="105.5">31</text>
<text x="199.2" y="108.1">24</text>
<text x="199.2" y="110.6">25</text>
<text x="199.2" y="113.2">26</text>
<text x="204.2" y="109.2">PB11</text>
<text x="204.2" y="111.7">PB12</text>
<text x="221.8" y="109.2">PA15/XOSC0_OUT</text>
<text x="242.9" y="108.1">32</text>
<text x="199.2" y="115.7">27</text>
<text x="199.2" y="118.2">28</text>
<text x="204.2" y="114.3">PB13</text>
<text x="204.2" y="116.8">PB14</text>
<text x="204.2" y="119.3">PB15</text>
<text x="221.6" y="119.3">PB23/XOSC1_OUT</text>
<text x="224" y="116.8">PB22/XOSC1_IN</text>
<text x="242.9" y="115.7">49</text>
<text x="242.9" y="118.2">50</text>
<text x="199.2" y="120.8">29</text>
<text x="199.2" y="123.3">30</text>
<text x="199.2" y="125.9">35</text>
<text x="204.2" y="121.9">PA12</text>
<text x="204.2" y="124.4">PA13</text>
<text x="199.2" y="128.4">36</text>
<text x="199.2" y="130.9">37</text>
<text x="204.2" y="127">PA16</text>
<text x="204.2" y="129.5">PA17</text>
<text x="221.6" y="129.5">PA00/XOSC32K_IN</text>
<text x="242.9" y="128.4">1</text>
<text x="242.9" y="130.9">2</text>
<text x="199.2" y="133.5">38</text>
<text x="199.2" y="136">39</text>
<text x="204.2" y="132">PA18</text>
<text x="204.2" y="134.6">PA19</text>
<text x="204.2" y="137.1">PB16</text>
<text x="219.2" y="132">PA01/XOSC32K_OUT</text>
<text x="199.2" y="138.6">40</text>
<text x="199.2" y="141.1">41</text>
<text x="199.2" y="143.6">42</text>
<text x="204.2" y="139.7">PB17</text>
<text x="204.2" y="142.2">PA20</text>
<text x="235.3" y="142.2">VSW</text>
<text x="242.9" y="141.1">55</text>
<text x="89.2" y="149.8">1</text>
<text x="199.2" y="146.2">43</text>
<text x="199.2" y="148.7">44</text>
<text x="204.2" y="144.7">PA21</text>
<text x="204.2" y="147.3">PA22</text>
<text x="204.2" y="149.8">PA23</text>
<text x="229.7" y="147.3">VDDCORE</text>
<text x="242.9" y="146.2">53</text>
<text x="89.2" y="152.4">2</text>
<text x="89.2" y="154.9">3</text>
<text x="199.2" y="151.3">45</text>
<text x="199.2" y="153.8">46</text>
<text x="204.2" y="152.4">PA24</text>
<text x="204.2" y="154.9">PA25</text>
<text x="89.2" y="157.4">4</text>
<text x="89.2" y="160">5</text>
<text x="199.2" y="156.3">51</text>
<text x="199.2" y="158.9">57</text>
<text x="199.2" y="161.4">58</text>
<text x="204.2" y="157.4">PA27</text>
<text x="204.2" y="160">PA30</text>
<text x="199.2" y="164">59</text>
<text x="199.2" y="166.5">60</text>
<text x="204.2" y="162.5">PA31</text>
<text x="204.2" y="165.1">PB30</text>
<text x="204.2" y="167.6">PB31</text>
<text x="235.5" y="167.6">GND</text>
<text x="242.9" y="166.5">7</text>
<text x="311.8" y="167" transform="rotate(-90 311.8 167)">PAD</text>
<text x="199.2" y="169">61</text>
<text x="199.2" y="171.5">62</text>
<text x="204.2" y="170.1">PB00</text>
<text x="204.2" y="172.7">PB01</text>
<text x="233.1" y="170.1">GND#1</text>
<text x="233.1" y="172.7">GND#2</text>
<text x="242.9" y="169">22</text>
<text x="242.9" y="171.5">33</text>
<text x="199.2" y="174.1">63</text>
<text x="199.2" y="176.6">64</text>
<text x="204.2" y="175.2">PB02</text>
<text x="204.2" y="177.8">PB03</text>
<text x="233.1" y="175.2">GND#3</text>
<text x="233.1" y="177.8">GND#4</text>
<text x="242.9" y="174.1">47</text>
<text x="242.9" y="176.6">54</text>
<text x="310.7" y="176.4" transform="rotate(-90 310.7 176.4)">GND</text>
<text x="74" y="242.7">1</text>
<text x="74" y="245.2">3</text>
<text x="79.8" y="243.8">VREF</text>
<text x="93.3" y="243.8">SWDIO/TMS</text>
<text x="110.3" y="242.7">2</text>
<text x="110.3" y="245.2">4</text>
<text x="74" y="247.7">5</text>
<text x="74" y="250.3">7</text>
<text x="79.8" y="246.3">GND</text>
<text x="79.8" y="248.8">GND#1</text>
<text x="79.8" y="251.4">KEY</text>
<text x="89.4" y="248.8">SWO/EXTA/TDO</text>
<text x="91.6" y="246.3">SWDCLK/TCK</text>
<text x="92.4" y="251.4">NC/EXTB/TDI</text>
<text x="110.3" y="247.7">6</text>
<text x="110.3" y="250.3">8</text>
<text x="74" y="252.8">9</text>
<text x="79.8" y="253.9">GND_D</text>
<text x="97.4" y="253.9">RESET#</text>
<text x="110.3" y="252.8">10</text>
</g>
<g font-size="1.8" fill="#808080">
<text x="28.7" y="88.8">TACHO_METER_ANA/6.6B</text>
<text x="186.6" y="85.6">LED4</text>
<text x="248.9" y="106.5">EXT_IO0/2.3C</text>
<text x="183.3" y="111.6">PWM2/4.3C</text>
<text x="248.9" y="109.1">EXT_IO1/2.3C</text>
<text x="183.2" y="116.7">CTRL2/4.3C</text>
<text x="183.2" y="119.2">CTRL1/4.3C</text>
<text x="183.3" y="114.1">PWM1/4.3C</text>
<text x="180.7" y="121.8">EXT_SDA/2.3C</text>
<text x="180.9" y="124.3">EXT_SCL/2.3C</text>
<text x="29.3" y="129.4">SDA0/6.5B</text>
<text x="29.5" y="126.8">SCL0/6.5B</text>
<text x="185" y="131.9">INT0/6.5B</text>
<text x="181.7" y="137">TRIG_IR/6.2C</text>
<text x="185" y="134.5">INT1/6.5B</text>
<text x="184.8" y="144.6">SW0/2.5C</text>
<text x="184.8" y="147.2">SW1/2.6C</text>
<text x="175.5" y="177.6">M_CURRENT_A/4.3C</text>
<text x="182.2" y="175.1">BATT_A/4.6D</text>
<text x="77.5" y="258.2">CN202</text>
</g>
</svg>
